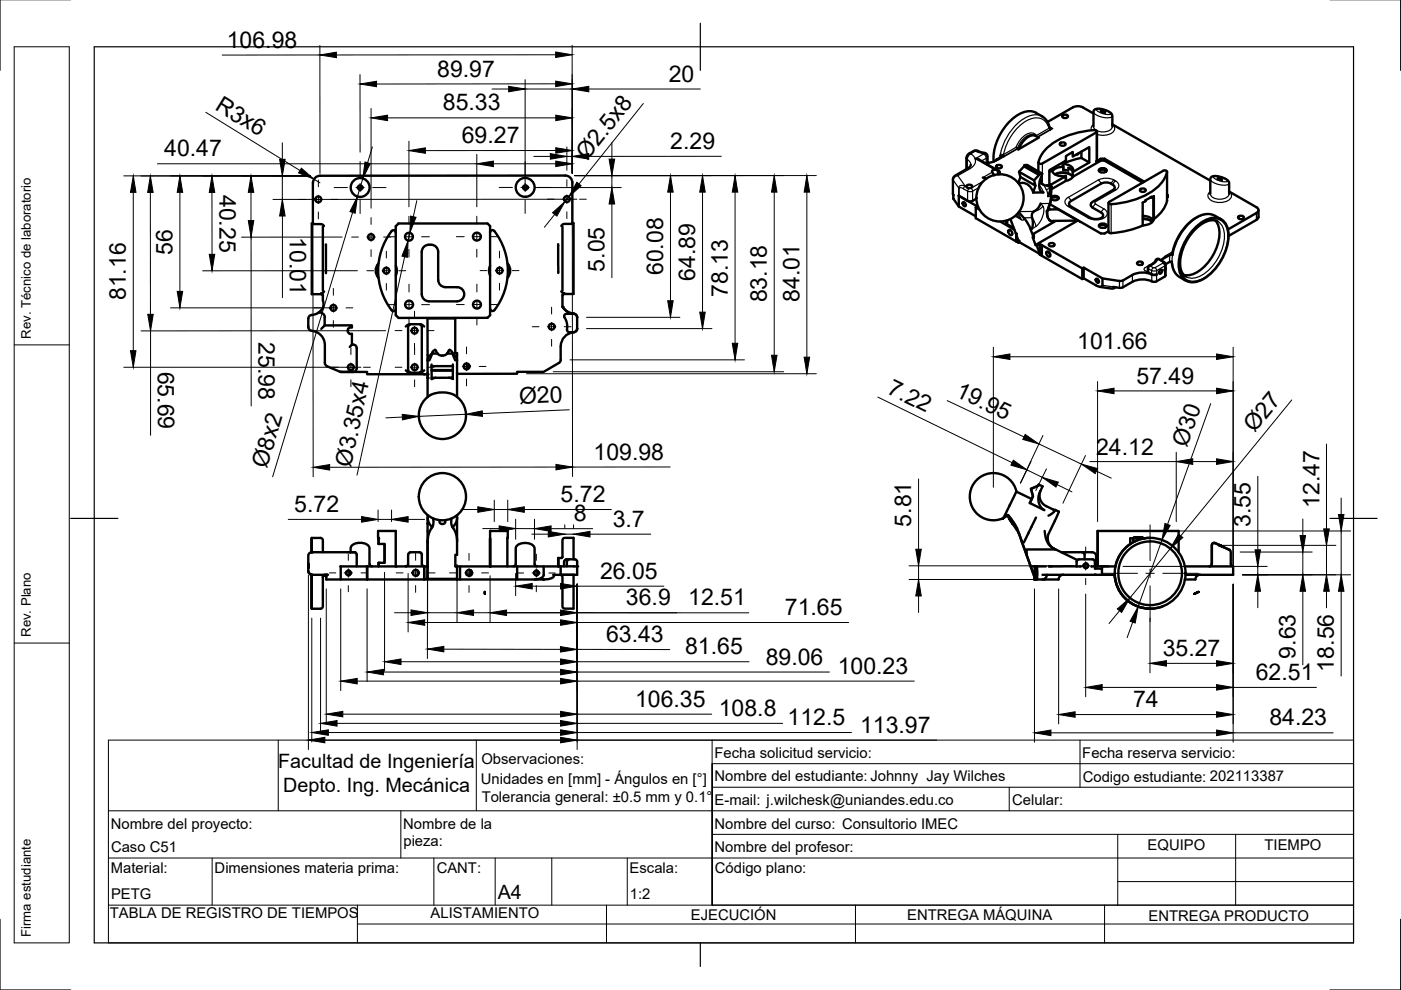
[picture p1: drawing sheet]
<svg xmlns="http://www.w3.org/2000/svg" width="297mm" height="210mm" viewBox="0 0 297 210" stroke-linecap="round" stroke-linejoin="round" font-family="sans-serif">
<!-- layer: Visible -->
<g fill="none" stroke="#000" stroke-width=".51">
<path d="M121.3 38.7v8.8h-1.8l-.5 .4M121.3 38.7a1.49 1.49 0 0 0-1.4-1.5l-52.1 .1a1.49 1.49 0 0 0-1.4 1.5l-.1 8.7h1.9l.5 .4M205.4 39.9l-.4-.2a.6 .6 0 0 1 .5-.6 .6 .6 0 0 1 .6 .4l-.2 .3-.5 .1M205.8 34.9l-.4 .7-3.2 1.9-.2 .5 .1 3.3M206.8 33.6l.8 .2 4.2 2.5M208.4 37.6l.7 .3M209.4 34.9v-1.7a.9 .9 0 0 0-1.1-.9l-1.5-.4-1.6 .9-.3 .7v2.3M210.4 36.5l.3 .6M210.9 36l.7 .2v.8M210.9 36l-.5 .2v.3M211.4 35.1a.68 .68 0 0 1 1 .3 .68 .68 0 0 1-.7 .3 .68 .68 0 0 1-.5-.5zM211.6 36.2h.2l.2 .4"/>
<path d="M212 36.6v.4M212.9 33.1l-.8-.1 .1 .2a4.3 4.3 0 0 1-2.7 1.3h-.1M215.9 38.8h.8M215.9 38.8l.4-1.3-.3-1.1 1.2-1.4h.6l3.2 1.8-.7 2.5a1.23 1.23 0 0 0 .9 1.5h-2.1M216 36.4l3.2 1.8 1.1-1.1M216.3 37.5l3.2 1.9-.3-1.2M216.8 38.8a2.55 2.55 0 0 1 2.3 2M217.1 35.3l3.2 1.8 .1-.3M217.2 35l3.2 1.8h.6M219.4 28.7l.3 .1M219.5 39.4l-.4 1.4M219.6 23.9l1.4 .8a4.3 4.3 0 0 1 1.7 2.8"/>
<path d="M219.7 23.9a4.2 4.2 0 0 0-4.7 1 11.6 11.6 0 0 0-4.3 9.4M220.1 29.2h.1l-4.3 2.5a4.9 4.9 0 0 1 3.1-3l.8 .2 .2 .3M220.2 34.5v1.9M220.5 38.4a1.53 1.53 0 0 0 1.5 .9l.8 .5M220.5 38.2l.2 .1M220.7 38.4l-.1 .1M220.7 38.3l-.1 .5M222 39.3a.99 .99 0 0 1 1 .4l-.2 .1M222.5 36.5l.5-.4a2.57 2.57 0 0 0 3 1.2M222.8 39.8l-.6 1.8M222.8 39.8h.1M223 39.7l-.2 3-.8 2.4 .2 1"/>
<path d="M223.7 37a3.5 3.5 0 0 1 3.7 .4M224.9 30.3a.68 .68 0 0 1 1 .3 .68 .68 0 0 1-.7 .3 .68 .68 0 0 1-.5-.4zM225.3 34.7l.1 .7M225.3 34.7l.1 .1M225.4 24.4a.68 .68 0 0 1 1 .4 .68 .68 0 0 1-.6 .2 .68 .68 0 0 1-.6-.4zM225.4 34.8v1.2v-.6M225.4 34.8a1.87 1.87 0 0 1 2.2 1.4l-.1 .3M225.4 36l1.1 .2M225.4 35.4l-1 .1a1.84 1.84 0 0 0-1.3 .9M226 37.9h.1M226.5 35.6l.6 .3 .4 .5-.4-.5-.6-.3M227.4 32.3l.1 .1"/>
<path d="M227.4 32.4l.1 .2M227.5 37.5a2.07 2.07 0 0 1-1.5 .8M227.5 37.1h.1M228.7 32.5l-.6 .3M229.3 32.1v1.4M229.3 33.5l1.6 1M229.3 33.5l-2.4 .6-1.6 .6M229.6 22.8l2.2 1.3M229.6 22.8a2.33 2.33 0 0 0-2.1 0l-5.4 3.1M231.8 26.8v-3.1a1.03 1.03 0 0 1 1.5-.6 2.72 2.72 0 0 1 2.5 1.5v2.2M232.4 34.2l1-.5v.4l-6 3.4v-1l3.5-2v-3.3l-3.5 2v-1l-1.4 .9v1l-3.5 2v3.2l3.5-2v1l-3.1 1.8M232.4 28.1l-11.4 6.6"/>
<path d="M232.4 28.1l.2-.3-.2-.2a16.6 16.6 0 0 0-10.2 3.6 5.7 5.7 0 0 0-2 3.3l.5 .2h.3M232.6 27.9v6.1M232.6 34l-.2 .2M233 36.2a1.07 1.07 0 0 1 1.6 0M233 35.9l.8-.3a.6 .6 0 0 1 .8 .7l-.8 .3a.6 .6 0 0 1-.8-.7zM233.1 36h1.4M233.4 23.5l.5 .1 .4 .3-.6-.1zM233.4 38.9l-6.3 3.7a.62 .62 0 0 0-.3 1M233.5 38.9a2.23 2.23 0 0 1 2.8 .7l-.1 .6-4.4 2.5a.69 .69 0 0 0-.5 .6 .69 .69 0 0 0 .4 .7l1.7 1.1a.72 .72 0 0 1 .4 .9 .72 .72 0 0 1-.9 .4h-.8l-.8-.2-4.5-2.6M234.2 34.1h-.8M234.2 33.7h-.8M234.2 33.7l8.4 4.8"/>
<path d="M234.2 33.7v.4l8.1 4.6M235.8 26.4l20.8 11.9M246.6 36.2l.4-.1 .4 .2a7.8 7.8 0 0 1-5 5.3 17.8 17.8 0 0 1-7.2 1.6l-.2-.2 .2-.2 11.4-6.6M247.4 36.4v6.2M258.2 37.8l.5 .1 .4 .2h-.6zM66.3 47.4h-.2v15h2M68.5 48.1v13.6M69.1 51.8v6.1M76.2 40.2h.3M80.2 55.9a2.25 2.25 0 0 0 0 3M83 49a.5 .5 0 0 1 .6-.2 .5 .5 0 0 1 .3 .5M83 49a13.7 13.7 0 0 0 .2 16.9 .5 .5 0 0 0 .7-.4"/>
<path d="M83.9 56.4l.2 1.2-.2 .8M84.5 47.4h18.9l.5 .5M84.5 47.4l-.6 .6v18.8M91.4 51.9a1.59 1.59 0 0 0-2 1.5v9a1.54 1.54 0 0 0 1.5 1.5h6a1.5 1.5 0 0 0 1.5-1.5 1.5 1.5 0 0 0-1.5-1.5M91.4 51.9a1.49 1.49 0 0 1 1.5 1.5v6a1.54 1.54 0 0 0 1.5 1.5M103.9 49.3a.5 .5 0 0 1 .3-.5 .5 .5 0 0 1 .6 .2 13.6 13.6 0 0 1-.1 16.9 .5 .5 0 0 1-.8-.4M103.9 47.9v18.9M103.9 56.3l-.2 1.3 .2 .8M107.6 55.8a2.25 2.25 0 0 1 0 3.1M111.2 40.2h.3M118.3 51.8l.1 6.1M119.3 48v13.6"/>
<path d="M121.3 47.3h.3v15h-2l-.3 .4M202.1 41.3l.1 .1M202.1 41.3v.8l1.2 1.7 3.6 2.1M203.2 41.5l4 2.3-.3 .2M203.3 41.5l1.8 1.1M203.3 41.5v2.3M204.1 42.9l.5 .1 .1 .7-.4-.2zM206.2 42.6l-.5 .1-.5-.1M206.9 44v2.3l8.6 4.9v-1.5v1.5l.4 .3v-.3M206.9 44l.7 .4M207 42.1l-.8 .5M212.1 47l3 1.7"/>
<path d="M213.3 47l.2 .5 1.4 .9M213.5 46.8v.3M213.8 48.8l.2-.1a.68 .68 0 0 1 .6 .5 .68 .68 0 0 1-.2 .7 .79 .79 0 0 1-.6-1.1zM214.2 46.5l1.7 4.5M215.9 51.2v-.2l.1 .3M215.9 51.2l.1 .1M216 45l.7 .8a7.9 7.9 0 0 1 1.8 2.7M216 51.3h.1M216 51.3l4.5 2.5M216.2 51.4l-.3 .1M218.8 46.1l.2 1.5-.2 .9M219.2 50.4l-.3-.1 .7 1.6"/>
<path d="M219.6 51.9l.2 .2 .7-.4 9 5.2 .3-.2 3.9 2.3 3.6 .6 .8-.2a6.7 6.7 0 0 1 4.4-1.6l2 .5 .7-.1M219.8 52.1l.7 1.7M220.5 51.7v2.3l9 5.2 .3-.2 2.5 1.5M220.6 43.1l-.7 1.2-1 .8-.1 .5v.5M220.9 52v2.2M221.9 53.4l.1-.1a.68 .68 0 0 1 .6 .4 .68 .68 0 0 1-.1 .7 .79 .79 0 0 1-.6-1zM221.9 44.7a2.2 2.2 0 0 0 1 2.3h.7l-4.4 2.5v.9l-.7-1.9M222.2 44.4h2.1l4.2 2.4M222.3 44.3v.1M222.3 53.4l.1 .3 .2 .1M222.4 43.9l.1 .5-.1-.2M222.5 46.7h.1"/>
<path d="M222.5 51.6a.68 .68 0 0 1 1.1 .4 .68 .68 0 0 1-.7 .3 .68 .68 0 0 1-.5-.5zM222.6 43.3l10.8 6.2M222.9 41.8l.7-.3a.62 .62 0 0 1 .8 .7l-.9 .3-.6-.3M222.9 41.9l.5-.2a.96 .96 0 0 1 1.1 .4M222.9 41.9h1.4M223.6 47l-.3-.2h5.2l-8.9 5.1M229.5 56.9v2.3M229.8 56.7v2.3M232.4 59.1l.4 .2 .2 .6-.5-.1zM233 47.9a1.07 1.07 0 0 1 1.6 0M233 47.7l.8-.3a.6 .6 0 0 1 .8 .6l-.8 .3a.6 .6 0 0 1-.8-.6zM233.1 47.8h1.4"/>
<path d="M233.7 59v1.7a1.22 1.22 0 0 1-1.3-.2M235 49a2.07 2.07 0 0 1-1.6 .5M235 43v6.2M241.3 55.6a.68 .68 0 0 1 1 .3 .68 .68 0 0 1-.7 .3 .68 .68 0 0 1-.5-.5zM241.9 40.1a.68 .68 0 0 1 1 .3 .68 .68 0 0 1-.7 .3 .68 .68 0 0 1-.5-.5zM242.3 43v4.8a17.6 17.6 0 0 1-7.1 1.6l-.2-.2M242.3 46.4a2.91 2.91 0 0 1 2 .7M242.3 45.8a2.49 2.49 0 0 1 2.2 1M243.5 57.8l.7 .4M244 41.8l.1 .1v-.2l-1.8 1.2M244.5 41.7v4.9M244.6 46.4a1.92 1.92 0 0 1-2.3 1.4"/>
<path d="M244.6 41.6l-.5 .3M244.6 41.6v4.9l-.1-.1M245 55.2a2.64 2.64 0 0 1-1.5 1.2l-.1 .4v.8l.1 .2M245.2 59.6l-.5 .2a5.6 5.6 0 0 0-4.6-.1l-2 1.2-.7 .1M245.7 54.9l1.1 .7 .3 .3v2.5M245.7 54.9h-.4l-.3 .3M245.9 57.3l.4-.2 .1 .3-.2 .4-.3 .3-.2-.3zM246.3 55v.2M247.1 58.4l-.2 .3-1.7 .9M247.2 56.8l-.3 .4 .2-.3M247.4 42.6l-.7 1.7-.9 1.1-1.2 1M247.4 41.3l.1 .1"/>
<path d="M247.4 41.7l.1 .1M247.4 42.5v.1M247.5 41.3l-.1 .6M247.5 41.7v.1M247.5 41.4v.4M248.4 55.5v.2a3.9 3.9 0 0 0 1.7 3.1l1.3 .7M248.5 53.6l.1 .4h-.5l-1.8 1v.3M248.5 55.5h-.5l-.9 .5M253.7 48a5.3 5.3 0 0 1 4.6-1.8 3.4 3.4 0 0 1 2.2 3.7 11.4 11.4 0 0 1-6.2 9.7 2.97 2.97 0 0 1-4.3-2.6 11.4 11.4 0 0 1 3.7-9zM256.6 41.1v-3.1a1.03 1.03 0 0 1 1.5-.6h.3a2.54 2.54 0 0 1 2.2 1.4v2.3M257.7 46.7a5.3 5.3 0 0 1 .3 5.5 9.5 9.5 0 0 1-5.6 6.1h-1.4M258.2 47a3.8 3.8 0 0 0-4.1 1 10.1 10.1 0 0 0-3.7 9.2l.3 .8 .8 .7"/>
<path d="M258.9 46.5l-1.3-.7a4.8 4.8 0 0 0-5.4 1.4 12.4 12.4 0 0 0-3.6 6.4M260.6 40.6l5.8 3.3 .3 .3 .1 .5-.4 .4-6.1 3.6M262.7 45.8a.68 .68 0 0 1 1 .4 .68 .68 0 0 1-.6 .3 .68 .68 0 0 1-.6-.5zM266.4 46.6l-5.9 3.4M266.8 44.5v1.5l-.4 .6M65.4 67.5v1.9M65.4 69.4a.75 .75 0 0 0 .7 .7M66.1 70.1a3 3 0 0 1 2.8 3v4.1l.4 .4 2.8 1.2M66.1 66.8l.6-.1a1.43 1.43 0 0 1 1.8-.1l.3 .5v1.9h5.8v.5h-.4l-.4 .2M66.1 66.8a.75 .75 0 0 0-.7 .7M68 65.8l-.7 .6M68.1 62.4l.4 .3"/>
<path d="M68.5 63.8a2 2 0 0 1-.5 2.1M68.7 61.8l-.6 .4 .3 .3 .1 1.3M68.9 69l-.8 .7M72.1 78.8l5.7 .1v.4l12.8 .1 .1 .8M72.1 78.8l2.8 .1M73.8 69.7a.7 .7 0 0 0 0 .8 .7 .7 0 0 0 .8 .3v2.3M74 78.4l.4 .1 .4-.1M74.6 73.1h.3M74.6 73.1l-.5 .5M74.8 78.3a.62 .62 0 0 0 0-.9 .62 .62 0 0 0-.9 0 .62 .62 0 0 0 .1 .9M74.9 73.1a.75 .75 0 0 1 .7 .7M75.6 73.8v4.3a.75 .75 0 0 1-.7 .8"/>
<path d="M83.9 66.8l.6 .6M86 78.5l.4 .4 .6 .1M86.5 69.2v9.3M86.6 78.5l.2 .4 .2 .1M87 68.7l-.3 .1-.7 .4M87 68.7h2.2l.7 .5M87 79h1.9M87 68.7l-.4 .3v.2M88.9 68.7l.3 .1 .2 .4v9.3M89.5 78.5l-.1 .3-.4 .2M89.9 78.5l-.6 .5h-.4M90.7 76.4v7.8"/>
<path d="M91.5 77.3v.3M91.5 77.6v2.8M91.6 75l-.6 1.4M91.6 75h.1M91.7 74.8l-.2 .1a1.85 1.85 0 0 0-.8 1.5M92.2 74.2l-.5 .4-.1 .4h1.2a1.37 1.37 0 0 0 2 0M92.2 74.2l.6 .8M94.4 60.9h2.5M94.8 75h1.1M95.1 74.4l-.3 .6M95.3 74.2l.5 .3 .1 .5M95.3 74.2l-.2 .2"/>
<path d="M95.9 74.8l.1 .1a1.86 1.86 0 0 1 .9 1.5M95.9 75l.6 1.4M95.9 74.9l.1 .1M96 77.3v.3h-4.5M96 77.6v.9h-4.5M96 78.5v.1h-4.5M96 78.6v1.5h-4.5M96.9 76.4v-1.5h-.4v-7.4h-5.9l.1 8.9M96.9 76.4v7.8M99.5 77.6h-.5v.7M103.9 66.8l-.5 .6h-18.9M118.5 77l-3.2 1.8h-5.7v.4l-12.7 .1"/>
<path d="M118.9 73.4v2.9l-.4 .6M119 61.8l.7 .4-.3 .1-.1 .3v2.4M119.3 65a3.4 3.4 0 0 0 2.7 1.6l.4 .7v2.4a.75 .75 0 0 1-.7 .7h-1M119.3 65a3.1 3.1 0 0 0 2.4 1.5M120.2 69.8l.1 .4 .4 .2M121.7 70.4a2.99 2.99 0 0 0-2.8 3M122.4 67.3a.75 .75 0 0 0-.8-.8h-1.5l-.4 .3-.1 .3 .6 1.7v1M122.4 69.7a.75 .75 0 0 1-.8 .7M233.2 60.8l2.4 .4 .9-.3M236 60.8l1.3 .2M90 84.8a5 5 0 0 1 6.5-.9 5 5 0 0 1 1.9 6.2 5 5 0 0 1-7.3 2.2 5 5 0 0 1-1.1-7.5zM92.4 80.1l-.9 .3"/>
<path d="M95.2 80.1l.8 .2M96 80.1v.3M65.4 119.5v1zM66.1 114.1v3zM66.1 114.3v2.8M66.1 114.1l2.1 .1a3.7 3.7 0 0 1 .3 2.3v.6M74 117.1h.8M74.3 117.1v-.8a1.97 1.97 0 0 1 2.7-1.1 1.27 1.27 0 0 1 1.3 1.1v3.3l.3 .4 .3 .1M75.6 117.6a.95 .95 0 0 0-1.2-.5h-6.8a2.79 2.79 0 0 0-2 .2l-.2 .4v3.4M75.6 117.6v2.5M80.2 113.9v.2v-1.5h3.7v7.5M80.2 114.1l.1 1.2h1.2v4h-1.2v.8v-.8"/>
<path d="M80.3 114.1v1.2M81.5 115.3v4M86.5 117.6v2l-.2 .4-.3 .1M86.6 117.6v-.3l.4-.2h1.9l.3 .1 .3 .4M89.4 117.6v2M89.5 119.6v.2l.4 .3M90.7 109.2l-.1 10.9M90.7 114.8v5.3M90.7 109.7l.3 1.3 .7 .8M90.7 115h.1M91.8 109.9a2.64 2.64 0 0 1-.6 2.5l-.4 1.4-.1 1M94.3 110.3a.57 .57 0 0 1-.5 .8 .57 .57 0 0 1-.5-.8"/>
<path d="M95.8 109.9a2.47 2.47 0 0 0 .6 2.5l.4 1.4 .1 1M96.9 114.8v2.8h-.4v2.5h22M96.9 109.2v5.4M96.9 109.7l-.3 1.3-.7 .8M103.9 114.1v6zM118.3 120v.1M118.3 118.3l.1 1.7zM119.3 118.1v-3.8l.5-.3h1.8v4.6M119.3 118.1l-.3 .2h-.7M119.6 119.1v1M119.6 119.1a.83 .83 0 0 1 1.1-.5h1.1a.5 .5 0 0 1 .6 .5v2.8h-5.1M120.2 119.1v1"/>
<path d="M120.7 118.6l-.4 .2-.1 .3M212.6 109.9l.2-.1zM213.6 109.3l.1-.1a12.1 12.1 0 0 1 2.9 5.6M213.6 109.3l2.4 3.9M213.6 109.3l-.8 .5M213.7 109.2l-.9 .6M214.1 110.1l.7 1zM215.5 104.2a5 5 0 0 0-6.3-3.7 5 5 0 0 0-3.3 6.5 5 5 0 0 0 6.7 2.9M216 113.1l.6 1.7M216.6 114.8l1.9 5.3M217.7 117.6l1.7 5-.1-.3v.3M218.7 105.8l-3.2-1.6-2.7 5.6"/>
<path d="M218.7 105.8l-.3 .9M219.6 109.7l-2.5 5.3M220.1 103l-1.5 .6 .4 1.6-.7 1.5 3.1 1.5a2.9 2.9 0 0 1-.9-3.8l.5-1.3-.8-.4-.1 .3-1.5 .6 .4 1.6-.3 .6M220.2 102.7l-.1 .3M220.6 104.1a2.51 2.51 0 0 0 1.2 3.2l1.6 .8h.3l-.2 .1M221.5 112.6a3.9 3.9 0 0 0 1.9 3.7l.4 .2h-6.1v1.1l-1.1-2.8M222.3 109.3l.9-.6 .5-.6 .8 .4-2.1 4.5a2.49 2.49 0 0 0 1.1 3.3M223.8 116.5l4.6 2.2M225 117.1h4.4M229.4 117.1h2a.87 .87 0 0 1 1 .9v2.1M229.5 117.1l.4 .2 .1 .3M230 117.6v1"/>
<path d="M230.2 119.5a.5 .5 0 0 1 .5 .5 .5 .5 0 0 1-.5 .5M231.6 118.6l-3.1 .1-.2 .4v1h.7M231.7 118.6l.4 .2v1.3M232.7 112.6v7.5M240.3 114.1v.8M241 114.6l-.7 .3M242.2 113.9v.2h-1.8M242.3 114.1v.1M242.7 114.1h-.5v-.2h-1.8v.2h-.8v1.3M243.8 114.8a6.8 6.8 0 0 0-6.7 6.8 6.8 6.8 0 0 0 6.7 6.7M243.8 114a7.5 7.5 0 0 0-7.3 6.2M243.9 114.8a6.8 6.8 0 0 1 6.7 6.7 6.8 6.8 0 0 1-6.7 6.8"/>
<path d="M249.9 117.1v-4.5h-17.2v7.5M258.5 115.5l.9 .5zM258.5 115.6l.9 .4zM260.8 116.7l-2.9-1.4a.56 .56 0 0 0-.6-.2 .56 .56 0 0 0-.4 .5v4l-.2 .4-.3 .1 .3-.1 .2-.4v-4a.51 .51 0 0 1 .8-.4l3.1 1.5 .1 2.9 .3 .4 .3 .1M65.4 121.1a.75 .75 0 0 0 .7 .7M66.1 121.9h.1M66.1 121.9v7.2zM66.1 121.9h2.8M66.1 121.9v6.9M68.5 122.4l-.1 6.3-.3 .3-2 .1M68.8 122l.4 .3M68.8 122h.1"/>
<path d="M68.8 122l-.3 .3M68.9 121.9v.1v-.1h.6h-.3v1h20.7v-2.8v2.8h.7v-.6M68.9 121.9l-.3 .1-.1 .4M72.1 120.1h18.5M72.2 120.1v2.8M73.9 121a.5 .5 0 0 1 .5 .5 .5 .5 0 0 1-.5 .5M77.8 120.1v2.8v-2.8M86 120.1h.1M88.1 120.8a.62 .62 0 0 1 .7 .7 .62 .62 0 0 1-.7 .6M90.6 122.9h24.6M90.7 120.1l-.1 2.2M96.9 120.1v2.6h-6.3"/>
<path d="M96.9 122.6v.3v-.2M97.5 120.1v2.8M99.4 120.9h.3M99.7 120.9v1h-.7M99.8 120.9a.62 .62 0 0 1 .3 .7 .62 .62 0 0 1-.6 .5M102.8 125.5v.4zM103.9 120.1v-7.5h3.8l-.1 7.5M108.8 120.1l.3-.1 .2-.4v-3.3a1.6 1.6 0 0 1 2-1.2 1.68 1.68 0 0 1 2 1.2v3.3l.3 .4 .2 .1M109.6 120.1v2.8M113.7 121a.5 .5 0 0 1 .5 .5 .5 .5 0 0 1-.5 .5M115.2 122.9h.2M115.3 120.1v1.8a1.63 1.63 0 0 1-2 1"/>
<path d="M115.4 122.9h.1M117.5 121.9a1.33 1.33 0 0 1-1.6 .9l-.7 .1M118.7 121.9l.4 .1 .2 .4v6a.55 .55 0 0 0 .5 .6h1.8v-7.1M118.9 120.1v1.8h2.8M118.9 120.1h-.4M121.7 120.1h-2.8M122.4 120.1h-.7M218.5 120.1h3.2M218.5 120.1l.8 2.2v.6v-.3M219.3 122.3l.1 .6M219.3 122.6l.1 .1M219.4 120.1v2.8"/>
<path d="M219.4 122.9h2M219.4 120.1v2.8v-2.8M219.4 120.9v1.2zM219.9 120.1v2.8v-1M219.9 121v1zM221 121.9h11.1M221.5 122.7v.2M222 121.9a1.01 1.01 0 0 1-1 1M222.4 120.1h2.9M222.4 120.1h.6M225.5 121.8a1.08 1.08 0 0 0-1.1 1.1h-3M225.5 120.1h2.8"/>
<path d="M231.4 120.1h.1M232.1 121.9h.1M232.1 121.9h4.2M232.2 120.1v.5h1.4v1.3M232.2 120.1h-.8M235 120.1h-2.4M236.3 121.8a7.5 7.5 0 0 0 7.5 7.2M236.3 121.9a7.5 7.5 0 0 0 7.5 7.1M236.5 120.1h-2.9v.5M246.7 128.5l-1.4 .4-1.5 .2M251.2 120.1h10.3v1.8h-10.1M253.2 125.9l.9-.4z"/>
<path d="M254.5 121.8a1.08 1.08 0 0 0-1.1 1.1h-2.2"/>
<circle cx="76.4" cy="39.8" r="2"/>
<circle cx="76.4" cy="39.8" r=".48"/>
<circle cx="111.3" cy="39.7" r="2"/>
<circle cx="111.4" cy="39.8" r=".48"/>
<circle cx="67.5" cy="42.3" r=".62"/>
<circle cx="78.7" cy="50.3" r=".62"/>
<circle cx="81.9" cy="57.4" r=".62"/>
<circle cx="86.7" cy="50.2" r=".84"/>
<circle cx="101.1" cy="50.2" r=".84"/>
<circle cx="105.9" cy="57.4" r=".62"/>
<circle cx="120.2" cy="42.2" r=".62"/>
<circle cx="212" cy="42" r="5"/>
<circle cx="70.7" cy="65.3" r=".62"/>
<circle cx="86.7" cy="64.6" r=".84"/>
<circle cx="87.9" cy="70.1" r=".62"/>
<circle cx="87.9" cy="77.9" r=".62"/>
<circle cx="98.9" cy="77.7" r=".62"/>
<circle cx="101.1" cy="64.6" r=".84"/>
<circle cx="117" cy="69.3" r=".62"/>
<circle cx="93.8" cy="105.3" r="5"/>
<circle cx="230.2" cy="120" r=".5"/>
<circle cx="73.9" cy="121.5" r=".5"/>
<circle cx="88.1" cy="121.5" r=".62"/>
<circle cx="99.5" cy="121.5" r=".62"/>
<circle cx="113.7" cy="121.5" r=".5"/>
<circle cx="243.8" cy="121.5" r="7.5"/>
</g>
<g fill="#000">
<circle cx="210.7" cy="37.1" r=".25"/>
<circle cx="215.4" cy="49.5" r=".25"/>
<circle cx="215.9" cy="51" r=".25"/>
<circle cx="244" cy="41.8" r=".25"/>
<circle cx="90.6" cy="79.4" r=".25"/>
<circle cx="119.3" cy="65" r=".25"/>
<circle cx="90.7" cy="80.2" r=".25"/>
<circle cx="66.1" cy="117.1" r=".25"/>
<circle cx="75.1" cy="117.1" r=".25"/>
<circle cx="80.2" cy="114.1" r=".25"/>
<circle cx="80.3" cy="115.3" r=".25"/>
<circle cx="80.3" cy="119.3" r=".25"/>
<circle cx="90.7" cy="111" r=".25"/>
<circle cx="103.9" cy="112.6" r=".25"/>
<circle cx="213.6" cy="109.3" r=".25"/>
<circle cx="223.3" cy="108" r=".25"/>
<circle cx="223.7" cy="108.1" r=".25"/>
<circle cx="83.9" cy="120.1" r=".25"/>
<circle cx="103.9" cy="120.1" r=".25"/>
<circle cx="118.9" cy="121.9" r=".25"/>
<circle cx="122.4" cy="120.1" r=".25"/>
<circle cx="219.3" cy="122.3" r=".25"/>
<circle cx="219.3" cy="122.9" r=".25"/>
<circle cx="219.4" cy="122.7" r=".25"/>
<circle cx="229" cy="120.1" r=".25"/>
<circle cx="232.1" cy="121.9" r=".25"/>
<circle cx="243.8" cy="129.1" r=".25"/>
</g>
<!-- layer: Visible Narrow -->
<g fill="none" stroke="#000" stroke-width=".25">
<path d="M202.5 37.2h.6M203.1 37.2l1.5 2.2 .3 .2M203.1 37.2a1.07 1.07 0 0 0-1 1v-.2M203.2 39.8l-1.1-1.6v3.1M203.2 39.8v1.7M203.3 39.8l.1 .1M203.4 39.9v1.6M203.4 39.9l.2-.1 .7 .2M204.6 39.4a.98 .98 0 0 0-1.4 .4M204.6 39.4l-.3 .6M204.9 33.5l.2 .3M205.1 33.8a1.49 1.49 0 0 1 .7 1.1"/>
<path d="M205.1 33.8v1.9M205.2 35.7h.5M205.4 39.9h.1M205.5 32.6h.3M205.5 39.9l-.3 .6 .5 .2 .5-.2-.3-.6M205.8 32.6a1.59 1.59 0 0 0-.7 1.2M205.8 32.6a1.7 1.7 0 0 1 1 1.6 1.7 1.7 0 0 1-1.1 1.6l-2.6 1.4M205.9 39.9h-.4M206.4 32h.4M206.8 32l1.8 .6M206.8 32l-1 .6M207.2 32h-.4"/>
<path d="M207.5 39.8l-1.3 .7v2.1M208.5 38.4l-2.6 1.5M208.6 32.6l.3 .4 .2 .5M208.6 32.6l-1.8 1 4.1 2.4M208.6 32.6a.57 .57 0 0 1 .7 .3 .57 .57 0 0 1-.2 .7M208.7 32.4l-.1 .2M208.9 38h.1M209.1 37.9l-.2 .1M209.1 33.6v1.1M209.1 33.6l-1 .5M209.4 33.2l-.1 .1M210.4 36.5l-2 1.2 .5 .3"/>
<path d="M210.7 37.1v.1M212.1 32.7v.3M212.2 33.2l-.1-.1v.3M215.4 31.2l.4 .1-.2 .2zM215.8 31.3l.2 .2M215.9 31.4l-3 1.7-.1-.3M215.9 31.7l-.2-.1-4.5 2.6-1.7 .3M219.4 28.7a2.59 2.59 0 0 0-2.9 1.3l-.7 1.3M219.7 28.7l2.7-1.5 .3 .3-2.7 1.6M219.7 28.7v.1M219.7 28.7a1.71 1.71 0 0 0-2.6 .1l-1.1 1.3-.6 1.1-2.6 1.6M219.7 28.7l.1 .2"/>
<path d="M220.3 39.3l.6 .7 .3 .8M220.4 38.8l.5 .2M220.7 38.3l-.1 .4M221 24.7a4.6 4.6 0 0 0-5.2 1.4 12.4 12.4 0 0 0-3.7 6.5l.7 .1M221 34.7v4.3M221.1 39.1l.7 1.1M222.5 26.8l.7 .5-3.2 1.8 .2 .1M222.5 26.9l-.1 .3a2.73 2.73 0 0 0-4-1.9 10.5 10.5 0 0 0-5.6 7.4M222.8 39.8l-1 .4M223.6 36.9a3.1 3.1 0 0 1 3.9 .4M226.5 35.6v.6M231.8 26.4a1 1 0 0 0-.4 1.2"/>
<path d="M231.8 26.8a2.07 2.07 0 0 0 2.7 1.1 1.43 1.43 0 0 0 1.3-1.1M231.8 23.7a3.5 3.5 0 0 0 3.9 1.1l.1-.3M232.4 28.1v6.1M232.5 23.2a3 3 0 0 1 3 .9 3 3 0 0 1-3-.9zM232.8 38.2l-6.3 3.7M232.8 38.2l.7 .7M235 23.7h.1M235.8 26.4a1.13 1.13 0 0 1 .5 1.2 1.13 1.13 0 0 1-1 .8l-1.6 .3-1.1-.2M236.2 38.2l.3 .2M236.2 38.2a3.7 3.7 0 0 0-3.4 0M236.2 38.2l-.6 .7M236.5 38.4a1.02 1.02 0 0 1 .7 .9 1.02 1.02 0 0 1-.7 1"/>
<path d="M236.5 38.4l-.6 .7M247.4 36.5v6.1M256.6 38a3.5 3.5 0 0 0 3.9 1l.1-.2M257.3 37.5a3 3 0 0 1 3 .9 3 3 0 0 1-3-.9zM259.8 37.9h.1M202.2 41.4v.8M204.3 40l.8 .5v2.1M213.5 46.9l-.2 .1h.2M213.5 47l.2 .2-.1 .3M213.6 46.7v.5M215.2 45.8l1.3 .8M215.3 45.7l1 .6"/>
<path d="M215.6 45.4l.7 .9M215.9 45.2l.4 1.1M215.9 51h.1M216.4 46.2l.1 .4M217.2 46.3l-.3 .4-.4-.1M218.8 46.2h-1.8M218.8 46.1l.5 .8 .3 1.1M221.1 43.7a4.3 4.3 0 0 1-2.3 4.8h-.3M221.1 43.7l-.6 .6-1.3 .5-3.1 .1M221.8 40.2l.4 1.4h.5M222.3 46.4l.4 .2M222.3 46.4h.1"/>
<path d="M222.4 46.6h.2M222.4 44l-.1 .1M222.4 43.1l-.5 1.6 .3-.1M222.4 43.1l-1.8 .1 .5 .5M222.7 41.6h.2M222.7 46.6l.6 .4M222.7 41.6l-.2 1.5M222.7 40.2l-.1 1.4M222.7 43l-.2 .1M223.4 44.4l.5-.3 5.3 3.1-.7-.4M226.5 43.8l4.2 2.4M227.1 42.6l-.6-.8a1.02 1.02 0 0 0-.7 1 1.02 1.02 0 0 0 .7 1l.5-.1"/>
<path d="M231.2 46.2h-.5M231.8 42.7h.5M232.3 43.3l1.8 1M232.3 43.3l-.6 .7M232.3 42.8l-.2 .3 .2 .2M234.1 44.3a1.02 1.02 0 0 1 .7 1 1.02 1.02 0 0 1-.7 .9 3.7 3.7 0 0 1-3.4 0M234.1 44.3l-.6 .8M235.6 43.3v6.1M236 40.2l.5 .1M236.5 40.3l-4.2 2.4M237.3 59.6v1.4M238.1 59.5v1.4"/>
<path d="M240.1 58.3v1.4M242.3 46.2h.5a2.36 2.36 0 0 1 1.6 .8M243.4 56.8l.1 .2M243.4 57.4l-.3 .1M243.5 57v.8M243.5 57l.7 .4v.8M243.7 56.3l.2 .1M243.9 56.4l.6 .3-.3 .7h.2h.9l-.4-.7M243.9 56.4l-.4 .6M244.2 58.2v1.5M244.7 55.7l-2.1 1.3v.2l.5 .3M244.9 56.7h-.4"/>
<path d="M245.2 58.2v1.4M245.5 55l1 .6M245.5 55l-.5 .2M245.5 54.9l-.7 1-.9 .5M245.7 54.9h-.2M246.5 55.8l-1.6 1M246.6 55.6l.3 .8 .2-.3M246.8 55.6h-.2M246.9 57.2v-.8l-1.7 1v.8M246.9 57.2v1.5M247.1 54.3l-.8 .7M248.1 54h.1"/>
<path d="M248.1 54l-.1 1.5M248.1 54l.5 .1-.1 1.4M248.5 55.5l.1 .5M248.5 55.8l.1 .2M248.6 53.6l.2 .1M248.6 56a3.4 3.4 0 0 0 1.5 2.8M248.6 53.4l-1.5 .9M248.7 53.7l-.1 .3M253.7 48.2a5.1 5.1 0 0 1 4.5-1.7 3.3 3.3 0 0 1 2.1 3.5 11 11 0 0 1-5.9 9.3 2.87 2.87 0 0 1-4.3-2.4 11 11 0 0 1 3.6-8.7zM256.6 40.6a1.07 1.07 0 0 0-.5 1.1 1.07 1.07 0 0 0 .8 .9 3.5 3.5 0 0 0 4.1-.6 .98 .98 0 0 0-.4-1.4M256.6 41.1a2.07 2.07 0 0 0 2.6 1.1 1.43 1.43 0 0 0 1.4-1.1M257.6 45.8a4.6 4.6 0 0 0-5.1 1.4 12.4 12.4 0 0 0-3.8 6.5"/>
<path d="M258.2 47a3.8 3.8 0 0 1 1.4 3.9 10.3 10.3 0 0 1-5.5 7.8 3 3 0 0 1-2.6 0M266.4 45.2v1.4M233.7 60.5l2.3 .3M236 60.8l-.1 .2-.6 .1"/>
</g>
<!-- layer: Custom Tables -->
<path d="M3 9.9h11.7v190h-11.7zM3 73.1h11.7M3 136.3h11.7" fill="none" stroke="#000" stroke-width=".21"/>
<!-- layer: Border -->
<path d="M0 -.1v15M297 -.1v15M20 9.9h267v190h-267zM148.5 4.9v10M15 109.9h10M282 109.9h10M0 194.9v15h15M148.5 199.9v5M297 194.9v15h-15" fill="none" stroke="#000" stroke-width=".25"/>
<!-- layer: TitleBlock -->
<g fill="none" stroke="#000" stroke-width=".21">
<path d="M59 156.9v15M101 156.9v15M151 156.9v35v-30h136M229 156.9v10M23 171.9h264M85 171.9v10M151 166.9h136M151 176.9h136M214 166.9v5M237 176.9v15M262 176.9v15M23 191.9v8h264v-43h-264v35h264h-136"/>
<path d="M23 181.9h264M45 181.9v10M75.8 195.9h211.2M75.8 191.9v8M92 181.9v10M105 181.9v10M117 181.9v10M128.6 191.9v8M133 181.9v10M181.4 191.9v8M234.2 191.9v8M237 186.9h50"/>
</g>
<!-- layer: FD_Dimensions -->
<g fill="none" stroke="#000" stroke-width=".21">
<path d="M67.8 9.6v27.2M67.8 11.7h-20.7M76.3 15.8v16.5M104.3 18.9h3.5M111.3 16.9v23.5M111.3 18.9h10M117.8 17.8h-38M117.8 11.6l-46.5 .1M121.3 9.6v27.1v-20.9M124.8 18.9h23.7M26.2 37.3h39.6h-35.9M33.4 34.7h67.7"/>
<path d="M43.6 23.8l20 12.3M59.9 30.3v3.5M59.9 37.3v5M66.6 38l1.2 .8M76.9 37.9l-1.1 3.8M78.7 23v21.1M79 31.2l-1.1 3.3M82.2 25h35.6M86.7 29.9v14M101.1 32.7v11.2M104.6 34.7h13.2M113.2 33.2h3.5"/>
<path d="M113.4 39.8h18.3M117.8 31.9h-27.6M120.2 31.2v4.9M120.2 33.2h1.1M121.8 37.2h51.3M129.7 30.2v3.5M129.7 37.2v2.6M136.4 21.9l-13.6 17.1M152.9 33.1l-28.1 .1M28.3 40.8v33.6M31.9 40.8v25.8M38.1 40.8v21"/>
<path d="M44.9 40.8l.1 13.1M53.2 40.8v6M53.2 50.3l.1 35.8M59.9 45.8v17.3M66.3 40.8l.1 60.3M72.5 50.3h-21.3M74.8 45l-17 56.1M75.8 57.4h-32.8M85.8 54.4l-10.1 46.3M86.9 49.4l-.4 1.6M88.4 42.5l-.8 3.4M117.6 45.5l-2.2 2.7"/>
<path d="M120.6 41.8l-.8 .9M121.3 40.7l.1 60.3M122.3 42.2l-64.4 .1M129.7 43.3v15.6M142.2 40.7v23.1M148.9 40.7v25.5M155.9 40.7v32.1M164.1 40.7v34.6M171.1 40.7v35M26.2 77.9h50.3M31.9 70.2v22.1M36.2 65.3h35.2"/>
<path d="M81.8 70.1l-51.9 .1M111.6 79.2h61.5M117.3 78.8h48.9M120.9 76.3h36.9M124.4 69.7h26.5M124.4 67.3h19.7M210.6 73.6v29.7M214.1 75.6h43.8M261.5 73.6v46.3M85.3 88.4l-3.5 .2M98.8 87.8l-10 .5M117.9 99l-48 .1"/>
<path d="M120.7 86.9l-18.4 .8M142.1 99h-20.7M186.1 84.2l28.5 13.9M200.8 84.9l16.3 7.7M217.7 99.6l3.3 1.6M220.3 94.1l9 4.3M221.1 92.3l-4.7 10.1 2.2-4.6M221.9 99.4l-2.3 4.6M230.1 96.6l-4.7 10.1M231.1 97.9h18.3M232.5 99.9l3.1 1.5M232.7 80.9v29.7"/>
<path d="M236.2 82.9h21.7M249.4 95.9v14.7M252.9 97.9h5M256.7 85.6l-9.2 25.6M273.9 84.8l-23.6 28.8M281.2 94.1v18M61.1 110.1h15.6M80.2 108.1v2.5M80.2 110.1h2.8M83 108.1v2.5M86.5 110.1h3.5M90.7 118.3l-.1 21.3"/>
<path d="M96.9 119.6v12.3M97.8 108h3.5M102.3 112.1h3.5M104.8 106v4.6M104.8 108h2.9M107.7 106v4.6M109.3 110.1v4.2M109.3 112.1h4M111.2 108h18.4M112.8 113.3h3.4M113.3 110.1v4.2M116.8 112.1h8.8"/>
<path d="M119.7 111.3v.7M119.7 113.3h1.9M121.6 111.3v.7M125.1 113.3h12.9M192.7 120h34.6M194.8 101.6v14.9M194.8 120v2.9M224.1 102.8l3.2 1.5M234.9 112.6h51.5M246.4 114.5l-5.1 14.1M248.1 116.3l-8.5 10.5M258.9 115.6h24.3"/>
<path d="M262.9 117h15.3M266.7 101v15.6M276.2 110v3.6M276.2 117v4.9M281.2 115.6v6.3M284.4 105.6v3.5M284.4 112.6v9.3M65.4 122v36.9M66.1 131.1v26.2M68 131.1v24.3M69.2 124.9v28.5M72.2 124.9v21.5"/>
<path d="M77.8 124.9v19.6M81.5 121.3v21M83.7 129.9h3.4M86.5 121.6v12.4M90 132h28.9M90.7 129.9h6.2M94.1 137.6l24.7 .1M100.4 129.9h58.3M103.9 122.1v9.8M109.3 121.6v4.7M112.8 124.3h6.1M122.3 137.7h19.7"/>
<path d="M122.3 123.9v15.8M122.4 123.9v35M122.4 132h57.5M122.4 124.3h18.4M192.7 122.9h29.7M194.8 126.4v3.5M219.3 124.9v32.5M224.5 124.9v28.6M230.2 126v21.7M237.4 129.5l-2.3 2.7M238.1 120.1h30.6M240.2 131.9l-1.2 3.3"/>
<path d="M243.8 131.1v11.6M261.5 123.9v33.5M263.4 121.9h23M266.7 120.1v1.8M266.7 125.4v3.5M276.2 125.4v15.6M281.2 125.4v3.5M284.4 125.4v17.9M68.9 156.9h50M69.6 155.3h49.3M71.5 153.4h47.4M72.7 151.4h46.2"/>
<path d="M75.7 144.4h43.2M81.3 142.5h37.6M85 140.3h33.9M122.4 156.9h76.2M122.4 155.3h58.1M122.4 153.4h43.5M122.4 151.4h28.5M122.4 144.4h71.4M122.4 142.5h53.5M122.4 140.3h36.4M222.8 155.4h35.1M227.9 151.5h30"/>
<path d="M233.7 145.7h24.2M247.3 140.6h10.6M261.5 155.4h21.2M261.5 145.7h17.6"/>
</g>
<g fill="#000" stroke="#000" stroke-width=".21">
<path d="M67.8 11.7l3.5-.6v1.1zM76.3 17.8l3.5-.6v1.2zM107.8 18.3l3.5 .6-3.5 .6zM117.8 17.2l3.5 .6-3.5 .6zM117.8 11l3.5 .6-3.5 .6zM121.3 18.9l3.5-.6v1.2zM59.3 33.8h1.2l-.6 3.5zM63.9 35.7l2.7 2.3-3.3-1.3zM77.4 34.3l1.1 .4-1.6 3.2zM78.7 25l3.5-.6v1.2zM86.7 31.9l3.5-.6v1.2zM101.1 34.7l3.5-.5v1.1z"/>
<path d="M116.7 32.6l3.5 .6-3.5 .6zM117.8 24.4l3.5 .6-3.5 .6zM117.8 31.3l3.5 .6-3.5 .6zM117.8 34.2l3.5 .5-3.5 .6zM122.3 38.6l.9 .8-2.6 2.4zM121.3 33.2l3.5-.6v1.1zM129.1 33.7h1.2l-.6 3.5zM28.3 37.3l.5 3.5h-1.1zM31.9 37.3l.6 3.5h-1.2zM38.1 37.3l.6 3.5h-1.1zM44.9 37.3l.6 3.5h-1.1zM44.4 53.9h1.1l-.5 3.5z"/>
<path d="M53.2 37.3l.6 3.5h-1.2zM52.6 46.8h1.2l-.6 3.5zM59.9 42.3l.6 3.5h-1.2zM75.8 41.7l-.5 3.5-1.1-.3zM86.5 51l-.1 3.6-1.2-.3zM87.1 45.8l1.1 .3-1.3 3.3zM117.2 45.1l2.6-2.4-1.7 3.1zM129.7 39.8l.6 3.5h-1.2zM142.2 37.2l.5 3.5h-1.1zM148.9 37.2l.6 3.5h-1.1zM155.9 37.2l.5 3.5h-1.1zM164.1 37.2l.6 3.5h-1.1z"/>
<path d="M171.1 37.2l.6 3.5h-1.2zM27.7 74.4h1.1l-.5 3.5zM31.3 66.6h1.2l-.6 3.6zM37.6 61.8h1.1l-.6 3.5zM141.6 63.8h1.1l-.5 3.5zM148.4 66.2h1.1l-.6 3.5zM155.3 72.8h1.1l-.5 3.5zM163.6 75.3h1.1l-.6 3.5zM170.5 75.7h1.2l-.6 3.5zM210.6 75.6l3.5-.6v1.2zM257.9 75l3.6 .6-3.6 .6zM66.4 99.1l3.5-.6v1.2z"/>
<path d="M85.3 87.9l3.5 .4-3.5 .7zM98.8 87.8l3.5-.7v1.2zM117.9 98.5l3.5 .5-3.5 .6zM214.8 97.6l2.9 2-3.4-1zM217.4 92.1l2.9 2-3.4-.9zM229.3 98.4l3.4 .9-.5 1.1zM232.7 82.9l3.5-.6v1.2zM249.4 97.9l3.5-.6v1.2zM257.9 82.3l3.6 .6-3.6 .6zM257.9 97.3l3.6 .6-3.6 .6zM76.7 109.5l3.5 .6-3.5 .6zM83 110.1l3.5-.6v1.2z"/>
<path d="M101.3 107.5l3.5 .5-3.5 .6zM105.8 111.5l3.5 .6-3.5 .6zM107.7 108l3.5-.5v1.1zM116.2 112.7l3.5 .6-3.5 .5zM113.3 112.1l3.5-.6v1.2zM121.6 113.3l3.5-.6v1.1zM194.2 116.5h1.1l-.5 3.5zM221 101.2l3.4 1-.5 1.1zM247 111l1.1 .4-1.7 3.1zM249.9 113.2l.9 .8-2.7 2.3zM266.1 116.6h1.2l-.6 3.5zM275.6 113.6h1.2l-.6 3.4z"/>
<path d="M280.6 112.1h1.2l-.6 3.5zM283.8 109.1h1.1l-.5 3.5zM81.5 140.3l3.5-.6v1.2zM87.1 129.3l3.6 .6-3.6 .6zM86.5 132l3.5-.6v1.2zM90.6 137.6l3.5-.6v1.2zM96.9 129.9l3.5-.6v1.2zM103.9 129.9l3.5-.6v1.2zM109.3 124.3l3.5-.6v1.2zM118.8 137.1l3.5 .6-3.5 .6zM118.9 139.7l3.5 .6-3.5 .6zM118.9 131.4l3.5 .6-3.5 .6z"/>
<path d="M118.9 129.3l3.5 .6-3.5 .6zM118.9 123.7l3.5 .6-3.5 .6zM194.8 122.9l.5 3.5h-1.1zM236.9 129.1l2.7-2.3-1.8 3.1zM241.3 128.6l-.6 3.5-1.1-.4zM266.7 121.9l.6 3.5h-1.2zM276.2 121.9l.6 3.5h-1.2zM281.2 121.9l.6 3.5h-1.2zM284.4 121.9l.5 3.5h-1.1zM65.4 156.9l3.5-.6v1.2zM66.1 155.3l3.5-.6v1.2zM68 153.4l3.5-.6v1.2z"/>
<path d="M69.2 151.4l3.5-.6v1.2zM72.2 144.4l3.5-.6v1.2zM77.8 142.5l3.5-.6v1.2zM118.9 156.3l3.5 .6-3.5 .6zM118.9 154.7l3.5 .6-3.5 .6zM118.9 152.8l3.5 .6-3.5 .6zM118.9 150.8l3.5 .6-3.5 .6zM118.9 143.8l3.5 .6-3.5 .6zM118.9 141.9l3.5 .6-3.5 .6zM219.3 155.4l3.5-.6v1.2zM224.5 151.5l3.4-.6v1.2zM230.2 145.7l3.5-.5v1.1z"/>
<path d="M243.8 140.6l3.5-.5v1.1zM257.9 154.8l3.6 .6-3.6 .6zM257.9 150.9l3.6 .6-3.6 .6zM257.9 145.2l3.6 .5-3.6 .6zM257.9 140.1l3.6 .5-3.6 .6z"/>
</g>
<!-- layer: Smart Centers -->
<g fill="none" stroke="#000" stroke-width=".21">
<path d="M67.5 38.2v1.4M70.8 39.8h2.9M75.5 39.8h1.7M76.3 34.3v2.8M76.3 38.9v1.8M79 39.8h2.9M105.8 39.7h2.8M110.4 39.7h1.8M111.3 34.2v2.9M111.3 38.9v1.7M114 39.7h2.8M120.2 38.1v1.5"/>
<path d="M63.4 42.3h1.4M66.6 42.3h1.8M67.5 41.4v1.8M67.5 45v1.4M70.2 42.3h1.4M74.5 50.3h1.5M76.3 42.5v2.8M77.8 50.3h1.8M77.8 57.4h1.4M78.7 46.1v1.5M78.7 49.4v1.8M78.7 52.9v1.5"/>
<path d="M81 57.4h1.8M81.3 50.3h1.5M81.9 53.3v1.4M81.9 56.5v1.8M82.4 50.2h1.6M84.6 57.4h1.4M85.8 50.2h1.8M86.7 45.9v1.6M86.7 49.3v1.8M86.7 52.9v1.6M89.4 50.2h1.6M96.8 50.2h1.6"/>
<path d="M100.2 50.2h1.8M101.1 45.8v1.7M101.1 49.3v1.8M101.1 52.8v1.7M101.8 57.4h1.4M103.8 50.2h1.6M105 57.4h1.8M105.9 53.2v1.5M105.9 56.5v1.8M108.6 57.4h1.4M111.3 42.4v2.8M116.1 42.2h1.4"/>
<path d="M119.3 42.2h1.8M120.2 41.3v1.8M120.2 44.9v1.4M122.9 42.2h1.4M66.6 65.3h1.4M69.8 65.3h1.8M70.3 77.9h1.4M70.7 61.1v1.5M70.7 64.4v1.8M70.7 68v1.4M73.4 65.3h1.4M73.5 77.9h1.8"/>
<path d="M74.4 73.7v1.5M74.4 77v1.8M77.1 77.9h1.4M81.9 60.1v1.4M82.4 64.6h1.6M83.8 70.1h1.4M83.8 77.9h1.4M85.8 64.6h1.8M86.7 60.3v1.6M86.7 63.7v1.8M86.7 67.3v1.6M87 77.9h1.8"/>
<path d="M87 70.1h1.8M87.9 66v1.4M87.9 69.2v1.8M87.9 72.8v2.4M87.9 77v1.8M89.4 64.6h1.7M90.6 77.9h1.4M90.6 70.1h1.4M94.8 77.7h1.4M96.8 64.6h1.6M98 77.7h1.8M98.9 73.6v1.4"/>
<path d="M98.9 76.8v1.8M100.2 64.6h1.8M101.1 60.2v1.7M101.1 63.7v1.8M101.1 67.3v1.6M101.6 77.7h1.4M103.8 64.6h1.7M105.9 60.1v1.4M112.8 69.3h1.5M116.1 69.3h1.8M116.9 65.1v1.5M116.9 68.4v1.8"/>
<path d="M116.9 72v1.4M119.6 69.3h1.5M74.4 80.5v1.5M87.9 80.5v1.5M98.9 80.4v1.4M73.9 117.5v1.3M88.1 117.3v1.5M99.4 117.3v1.5M113.7 117.5v1.3M226.2 120h1.3M229.3 120h1.8M230.2 116v1.3"/>
<path d="M230.2 119.1v1.8M232.9 120h1.3M243.8 111.3v7.6M69.8 121.5h1.4M73 121.5h1.8M73.9 120.6v1.8M73.9 124.2v1.3M76.5 121.5h1.4M84 121.5h1.4M87.2 121.5h1.8M88.1 120.6v1.8M88.1 124.2v1.4"/>
<path d="M90.8 121.5h1.4M95.3 121.5h1.5M98.5 121.5h1.8M99.4 120.6v1.8M99.4 124.2v1.4M102.1 121.5h1.5M109.7 121.5h1.3M112.8 121.5h1.8M113.7 120.6v1.8M113.7 124.2v1.3M116.4 121.5h1.3M230.2 122.6v1.4"/>
<path d="M233.6 121.6h7.6M243 121.6h1.7M243.8 120.6v1.8M243.8 124.2v7.6M246.5 121.6h7.6"/>
</g>
<g font-size="4.9">
<text x="48.1" y="10.1">106.98</text>
<text x="92.7" y="16.2">89.97</text>
<text x="141.8" y="17.3">20</text>
<text x="45.4" y="23.1" transform="rotate(32 45.4 23.1)">R3x6</text>
<text x="93.9" y="23.4">85.33</text>
<text x="34.8" y="33.2">40.47</text>
<text x="97.9" y="30.4">69.27</text>
<text x="124.5" y="34.2" transform="rotate(-51 124.5 34.2)">Ø2.5x8</text>
<text x="142.1" y="31.6">2.29</text>
<text x="46.5" y="41.3" transform="rotate(90 46.5 41.3)">40.25</text>
<text x="36.6" y="54" transform="rotate(-90 36.6 54)">56</text>
<text x="61.4" y="50.3" transform="rotate(90 61.4 50.3)">10.01</text>
<text x="128.2" y="57.6" transform="rotate(-90 128.2 57.6)">5.05</text>
<text x="140.6" y="58.3" transform="rotate(-90 140.6 58.3)">60.08</text>
<text x="147.4" y="59.6" transform="rotate(-90 147.4 59.6)">64.89</text>
<text x="26.7" y="63.7" transform="rotate(-90 26.7 63.7)">81.16</text>
<text x="154.3" y="62.9" transform="rotate(-90 154.3 62.9)">78.13</text>
<text x="162.6" y="64.1" transform="rotate(-90 162.6 64.1)">83.18</text>
<text x="169.5" y="64" transform="rotate(-90 169.5 64)">84.01</text>
<text x="54.8" y="72.6" transform="rotate(90 54.8 72.6)">25.98</text>
<text x="228.4" y="74.1">101.66</text>
<text x="33.5" y="78.8" transform="rotate(90 33.5 78.8)">65.69</text>
<text x="187.9" y="83.4" transform="rotate(26 187.9 83.4)">7.22</text>
<text x="202.4" y="83.9" transform="rotate(25 202.4 83.9)">19.95</text>
<text x="241" y="81.3">57.49</text>
<text x="110.1" y="85.7" transform="rotate(-3 110.1 85.7)">Ø20</text>
<text x="251.6" y="94.9" transform="rotate(-70 251.6 94.9)">Ø30</text>
<text x="266" y="91.9" transform="rotate(-51 266 91.9)">Ø27</text>
<text x="56.6" y="99.4" transform="rotate(-73 56.6 99.4)">Ø8x2</text>
<text x="74.4" y="99.1" transform="rotate(-78 74.4 99.1)">Ø3.35x4</text>
<text x="125.9" y="97.5">109.98</text>
<text x="232.4" y="96.4">24.12</text>
<text x="118.9" y="106.5">5.72</text>
<text x="279.7" y="107.7" transform="rotate(-90 279.7 107.7)">12.47</text>
<text x="62.4" y="108.6">5.72</text>
<text x="121.6" y="110.5">8</text>
<text x="129.9" y="111.7">3.7</text>
<text x="193.2" y="111.7" transform="rotate(-90 193.2 111.7)">5.81</text>
<text x="265.1" y="111.8" transform="rotate(-90 265.1 111.8)">3.55</text>
<text x="127.2" y="122.7">26.05</text>
<text x="132.7" y="128.4">36.9</text>
<text x="145.9" y="128.4">12.51</text>
<text x="166.4" y="130.4">71.65</text>
<text x="128.5" y="136.1">63.43</text>
<text x="145.3" y="138.7">81.65</text>
<text x="162.3" y="140.9">89.06</text>
<text x="177.6" y="142.8">100.23</text>
<text x="246.5" y="139.1">35.27</text>
<text x="274.7" y="139.7" transform="rotate(-90 274.7 139.7)">9.63</text>
<text x="282.8" y="142.4" transform="rotate(-90 282.8 142.4)">18.56</text>
<text x="134.6" y="149.9">106.35</text>
<text x="266.3" y="144.2">62.51</text>
<text x="152.4" y="151.8">108.8</text>
<text x="167" y="153.7">112.5</text>
<text x="182.4" y="155.4">113.97</text>
<text x="240.2" y="150">74</text>
<text x="269.1" y="153.8">84.23</text>
</g>
<g font-size="4.2">
<text x="59" y="162.9">Facultad de Ingeniería</text>
<text x="60" y="168">Depto. Ing. Mecánica</text>
<text x="105.5" y="190.7">A4</text>
</g>
<g font-size="3.1">
<text x="102.1" y="162">Observaciones:</text>
<text x="151.5" y="160.7">Fecha solicitud servicio:</text>
<text x="229.5" y="160.7">Fecha reserva servicio:</text>
<text x="102" y="166.3">Unidades en [mm] - Ángulos en [°]</text>
<text x="151.5" y="165.7">Nombre del estudiante: Johnny Jay Wilches</text>
<text x="229.6" y="165.7">Codigo estudiante: 202113387</text>
<text x="102.1" y="170.1">Tolerancia general: ±0.5 mm y 0.1°</text>
<text x="151.5" y="170.7">E-mail: j.wilchesk@uniandes.edu.co</text>
<text x="214.6" y="170.7">Celular:</text>
<text x="23.5" y="175.7">Nombre del proyecto:</text>
<text x="85.5" y="175.7">Nombre de la</text>
<text x="85.5" y="179.4">pieza:</text>
<text x="151.5" y="175.7">Nombre del curso: Consultorio IMEC</text>
<text x="23.5" y="185.2">Material:</text>
<text x="23.5" y="180.7">Caso C51</text>
<text x="45.5" y="185.2">Dimensiones materia prima:</text>
<text x="92.6" y="185.2">CANT:</text>
<text x="133.5" y="185.2">Escala:</text>
<text x="151.5" y="180.7">Nombre del profesor:</text>
<text x="151.6" y="185.2">Código plano:</text>
<text x="243.3" y="180.2">EQUIPO</text>
<text x="268.1" y="180.2">TIEMPO</text>
<text x="23.5" y="190.7">PETG</text>
<text x="133.5" y="190.7">1:2</text>
<text x="23.3" y="194.7">TABLA DE REGISTRO DE TIEMPOS</text>
<text x="91.3" y="194.6">ALISTAMIENTO</text>
<text x="146.5" y="195.1">EJECUCIÓN</text>
<text x="192.4" y="195.1">ENTREGA MÁQUINA</text>
<text x="243.5" y="195.2">ENTREGA PRODUCTO</text>
</g>
<g font-size="2.8">
<text x="6.5" y="71.9" transform="rotate(-90 6.5 71.9)">Rev. Técnico de laboratorio</text>
<text x="6.5" y="135.1" transform="rotate(-90 6.5 135.1)">Rev. Plano</text>
<text x="6.5" y="198.6" transform="rotate(-90 6.5 198.6)">Firma estudiante</text>
</g>
</svg>
